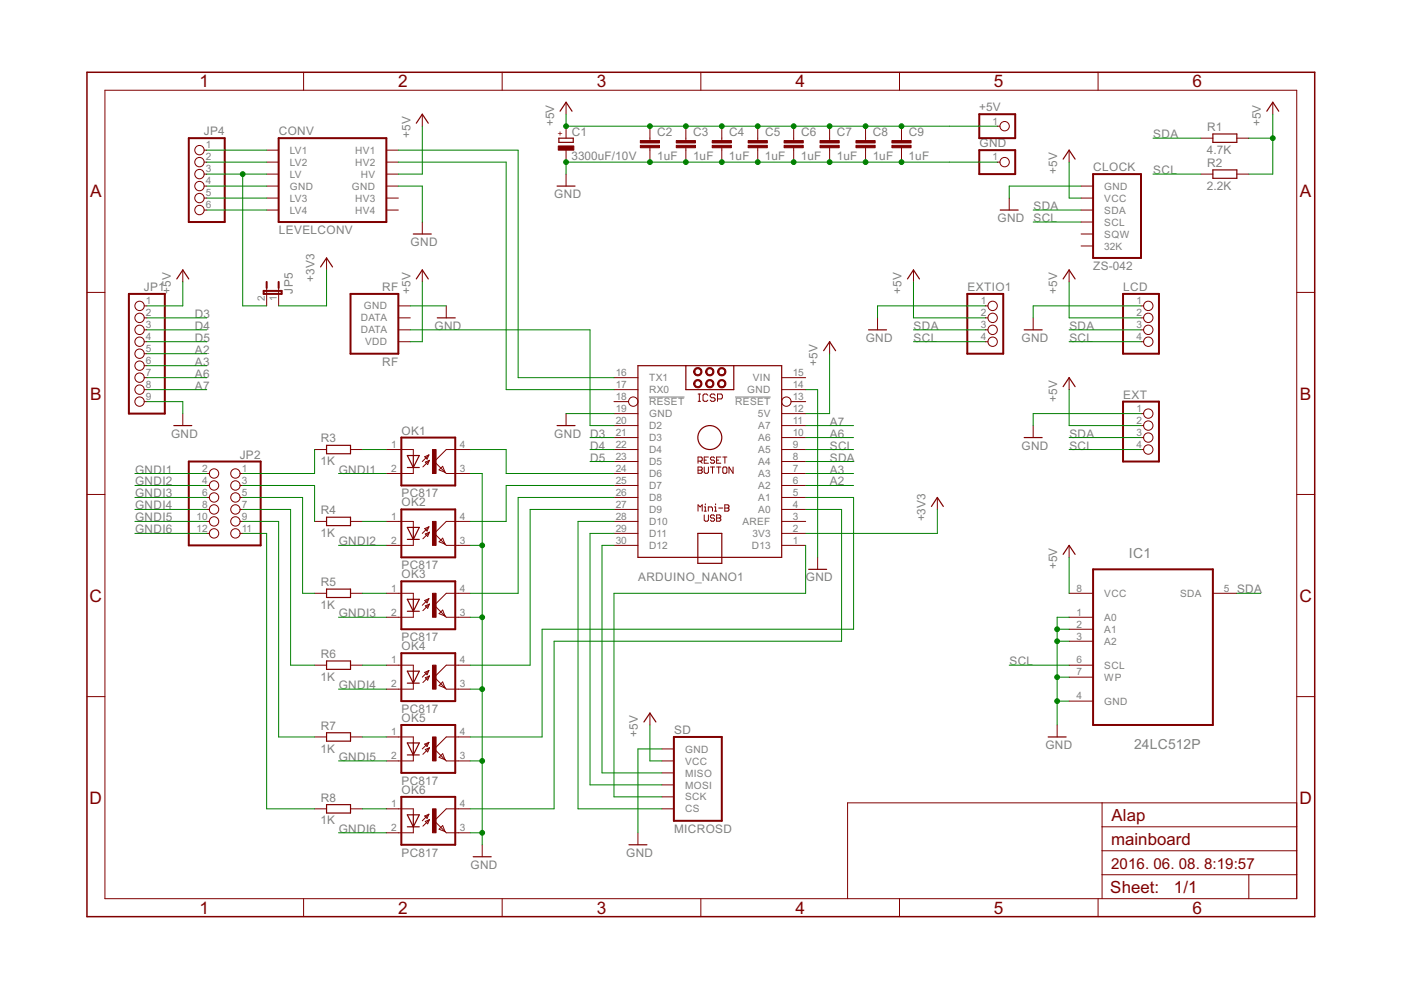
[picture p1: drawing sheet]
<svg xmlns="http://www.w3.org/2000/svg" width="297mm" height="210mm" viewBox="0 0 297 210" stroke-linecap="round" stroke-linejoin="round" font-family="sans-serif">
<path d="M137.6 84.2h7.5M155.9 84.2h7.5" fill="none" stroke="#808080" stroke-width=".21"/>
<g fill="none" stroke="#800000" stroke-width=".21">
<path d="M22.2 19.1h252.7v171.4h-252.7zM64.4 15.3v3.8M106.5 15.3v3.8M148.6 15.3v3.8M190.7 15.3v3.8M232.8 15.3v3.8M43.3 39.5h.5M43.3 31.8h.5M43.3 34.4h.5M43.3 36.9h.5M56.5 39.5h2.6M56.5 31.8h2.6"/>
<path d="M56.5 34.4h2.6M56.5 36.9h2.6M81.9 39.5h2.6M81.9 31.8h2.6M81.9 34.4h2.6M81.9 36.9h2.6M89.5 24.2v2.6M120 21.7v2.5M120 26.8v2.5M120 31.8v2.6M120 36.9v2.6M137.8 26.8v3"/>
<path d="M137.8 31.3v3.1M145.4 26.8v3M145.4 31.3v3.1M153 26.8v3M153 31.3v3.1M160.7 26.8v3M160.7 31.3v3.1M168.3 26.8v3M168.3 31.3v3.1M175.9 26.8v3M175.9 31.3v3.1M183.5 26.8v3"/>
<path d="M183.5 31.3v3.1M191.1 26.8v3M191.1 31.3v3.1M211.4 34.4h.6M211.4 26.8h.6M226.7 31.8v2.6M229.2 39.5h2.6M254.6 36.9h2.6M254.6 29.3h2.6M262.2 36.9h2.6M262.2 29.3h2.6M269.9 21.7v2.5"/>
<path d="M38.8 57.2v2.6M43.3 42h.5M43.3 44.5h.5M56.5 42h2.6M56.5 44.5h2.6M69.2 54.7v2.5M81.9 42h2.6M81.9 44.5h2.6M89.5 47.1v2.5M89.5 57.2v2.6M193.7 57.2v2.6M214 42v2.5"/>
<path d="M226.7 57.2v2.6M229.2 42h2.6M229.2 44.5h2.6M229.2 47.1h2.6M229.2 49.6h2.6M229.2 52.2h2.6M18.4 62h3.8M30.6 64.9h.5M30.6 67.4h.5M30.6 72.5h.5M30.6 69.9h.5M30.6 75h.5"/>
<path d="M30.6 77.5h.5M56.5 61v3.9M59.1 61v3.9M84.5 64.9h2.5M84.5 67.4h2.5M84.5 72.5h2.5M84.5 69.9h2.5M94.6 64.9v2.5M175.9 72.5v2.5M186.1 67.4v2.5M208.9 64.9h.6M208.9 67.4h.6"/>
<path d="M208.9 72.5h.6M208.9 69.9h.6M219.1 67.4v2.5M241.9 64.9h.6M241.9 67.4h.6M241.9 72.5h.6M241.9 69.9h.6M274.9 62h3.8M30.6 80.1h.5M30.6 82.6h.5M30.6 85.2h.5M38.8 87.7v2.5"/>
<path d="M66.7 95.3h2.5M74.3 95.3h2.6M81.9 95.3h5.7v1.3M87.6 99.1v1.3h-5.7M90 96.8l.9-.3-.3 .8zM90.2 98l.9-.4-.4 .9zM90.9 96.5l-1.4 1.4M91.1 97.6l-1.4 1.4M93.9 98.9l.5 1.2-1.3-.5zM99.7 95.3h-5.1l-2.5 2.6 2.5 2.5h5.1M120 87.7v2.5M130.2 80.1h5.1"/>
<path d="M130.2 82.6h5.1M130.2 85.2h3.1M130.2 87.7h5.1M130.2 90.2h5.1M130.2 92.8h5.1M130.2 95.3h5.1M130.2 97.9h5.1M148 97.8h.7l.2-.2v-.5l-.2-.2h-.7v1.3M148 99h.7l.2 .3-.2 .4 .2 .4-.2 .3h-.7zM148 99.7h.7M148 85.1h.5M148 83.5h.5"/>
<path d="M148.3 83.5v1.6M148.4 97.8l.5 .4M149.3 99v1.1l.2 .3h.5l.2-.3v-1.1M149.3 97.6h.5M150.1 83.8l-.3-.3h-.5l-.2 .3v1l.2 .3h.5l.3-.3M150.2 96.9h-.9v1.3h.9M150.6 99h.9M151.1 99v1.4M151.5 97.1l-.2-.2h-.5l-.2 .2 .2 .5h.5l.2 .2v.2l-.2 .2h-.5l-.2-.2M151.6 83.8l-.2-.3h-.5l-.3 .3v.3l.3 .2h.5l.2 .3v.2l-.2 .3h-.5l-.3-.3M151.9 97.6h.5M151.9 99h.9"/>
<path d="M152.1 84.6h.8l.3-.3v-.5l-.3-.3h-.8v1.6M152.4 99v1.4M152.8 96.9h-.9v1.3h.9M153.2 96.9h.9M153.5 99h.4l.2 .3v.8l-.2 .3h-.4l-.3-.3v-.8zM153.7 96.9v1.3M155.4 99v1.4l-.8-1.4v1.4M165.7 80.1h5.1M165.7 82.6h5.1M165.7 87.7h5.1M165.7 90.2h5.1M165.7 92.8h5.1"/>
<path d="M165.7 95.3h5.1M165.7 97.9h5.1M167.7 85.2h3.1M219.1 90.2v2.6M226.7 80.1v2.5M241.9 87.7h.6M241.9 90.2h.6M241.9 92.8h.6M241.9 95.3h.6M18.4 104.8h3.8M43.8 100.4h.6M43.8 102.9h.6"/>
<path d="M43.8 105.5h.6M43.8 108h.6M43.8 110.6h.6M43.8 113.1h.6M50.9 100.4h.6M50.9 102.9h.6M50.9 105.5h.6M50.9 108h.6M50.9 110.6h.6M50.9 113.1h.6M66.7 110.6h2.5M74.3 110.6h2.6"/>
<path d="M81.9 110.6h5.7v1.2M87.6 114.4v1.2h-5.7M90 112.1l.9-.4-.3 .9zM90.2 113.2l.9-.4-.4 .9zM90.9 111.7l-1.4 1.4M91.1 112.8l-1.4 1.4M93.9 114.1l.5 1.3-1.3-.5zM99.7 110.6h-5.1l-2.5 2.5 2.5 2.5h5.1M130.2 100.4h5.1M130.2 102.9h5.1M130.2 105.5h5.1M130.2 108h5.1"/>
<path d="M130.2 110.6h5.1M130.2 113.1h5.1M130.2 115.6h5.1M148 108.4v-1.4l.4 .5 .5-.5v1.4M149.3 107.5h.2v.9M149.3 108.4h.5M149.3 109.2v1.1l.2 .2h.5l.2-.2v-1.1M149.5 106.8v.2M150.2 108.4v-.9h.7l.2 .2v.7M151.5 107.5h.2v.9M151.5 108.4h.4M151.5 109.4l-.2-.2h-.5l-.2 .4 .2 .2h.5l.2 .5-.2 .2h-.5l-.2-.2"/>
<path d="M151.7 106.8v.2M151.9 109.2h.7l.2 .2-.2 .4 .2 .5-.2 .2h-.7zM151.9 109.8h.7M152.4 107.7h.8M153.7 107h.6l.3 .3-.3 .4 .3 .4-.3 .3h-.6zM153.7 107.7h.6M165.7 100.4h5.1M165.7 102.9h5.1M165.7 105.5h5.1M165.7 108h5.1M165.7 110.6h5.1M165.7 113.1h5.1"/>
<path d="M165.7 115.6h5.1M173.4 118.2v2.5M198.7 105.5v2.5M226.7 115.6v2.6M274.9 104.8h3.8M66.7 125.8h2.5M74.3 125.8h2.6M81.9 125.8h5.7v1.3M87.6 129.6v1.3h-5.7M90 127.3l.9-.4-.3 .9zM90.2 128.5l.9-.4-.4 .9zM90.9 126.9l-1.4 1.4"/>
<path d="M91.1 128.1l-1.4 1.4M93.9 129.3l.5 1.3-1.3-.5zM99.7 125.8h-5.1l-2.5 2.5 2.5 2.6h5.1M226.7 125.8h5.1M226.7 130.9h5.1M226.7 133.4h5.1M226.7 136h5.1M257.2 125.8h5M18.4 147.7h3.8M66.7 141h2.5M66.7 156.3h2.5M74.3 141h2.6"/>
<path d="M74.3 156.3h2.6M81.9 141h5.7v1.3M81.9 156.3h5.7v1.2M87.6 144.8v1.3h-5.7M90 142.6l.9-.4-.3 .9zM90 157.8l.9-.4-.3 .9zM90.2 143.7l.9-.4-.4 .9zM90.2 158.9l.9-.4-.4 .9zM90.9 142.2l-1.4 1.4M90.9 157.4l-1.4 1.4M91.1 143.3l-1.4 1.4M91.1 158.5l-1.4 1.4"/>
<path d="M93.9 144.6l.5 1.3-1.3-.5zM93.9 159.8l.5 1.3-1.3-.5zM99.7 141h-5.1l-2.5 2.6 2.5 2.5h5.1M99.7 156.3h-5.1l-2.5 2.5 2.5 2.5h5.1M137.8 151.2v2.5M140.3 158.8h2.6M224.1 153.7v2.6M226.7 141h5.1M226.7 143.6h5.1M226.7 148.7h5.1M274.9 147.7h3.8M66.7 171.5h2.5"/>
<path d="M74.3 171.5h2.6M81.9 171.5h5.7v1.3M87.6 160.1v1.2h-5.7M87.6 175.3v1.3h-5.7M90 173l.9-.4-.3 .9zM90.2 174.2l.9-.4-.4 .9zM90.9 172.6l-1.4 1.4M91.1 173.8l-1.4 1.4M93.9 175l.5 1.3-1.3-.5zM99.7 171.5h-5.1l-2.5 2.5 2.5 2.6h5.1M102.2 179.1v2.6M135.3 176.6v2.5"/>
<path d="M140.3 161.3h2.6M140.3 163.9h2.6M140.3 166.4h2.6M140.3 169h2.6M140.3 171.5h2.6M233.7 170.2v20.3M233.7 175.3h41.2M274.9 170.2h-95.2v20.3M64.4 190.5v3.9M106.5 190.5v3.9M148.6 190.5v3.9M190.7 190.5v3.9"/>
<path d="M232.8 190.5v3.9M233.7 185.5h41.2M233.7 180.4h41.2M264.8 185.5v5"/>
<circle cx="42.3" cy="36.9" r=".99"/>
<circle cx="42.3" cy="39.5" r=".99"/>
<circle cx="42.3" cy="34.4" r=".99"/>
<circle cx="42.3" cy="31.8" r=".99"/>
<circle cx="213" cy="26.8" r=".99"/>
<circle cx="213" cy="34.4" r=".99"/>
<circle cx="42.3" cy="42" r=".99"/>
<circle cx="42.3" cy="44.5" r=".99"/>
<circle cx="29.6" cy="64.9" r=".99"/>
<circle cx="29.6" cy="75" r=".99"/>
<circle cx="29.6" cy="69.9" r=".99"/>
<circle cx="29.6" cy="72.5" r=".99"/>
<circle cx="29.6" cy="67.4" r=".99"/>
<circle cx="29.6" cy="77.5" r=".99"/>
<circle cx="210.5" cy="64.9" r=".99"/>
<circle cx="210.5" cy="67.4" r=".99"/>
<circle cx="210.5" cy="72.5" r=".99"/>
<circle cx="210.5" cy="69.9" r=".99"/>
<circle cx="243.5" cy="64.9" r=".99"/>
<circle cx="243.5" cy="67.4" r=".99"/>
<circle cx="243.5" cy="69.9" r=".99"/>
<circle cx="243.5" cy="72.5" r=".99"/>
<circle cx="29.6" cy="85.2" r=".99"/>
<circle cx="29.6" cy="82.6" r=".99"/>
<circle cx="29.6" cy="80.1" r=".99"/>
<circle cx="134.3" cy="85.2" r=".99"/>
<circle cx="166.7" cy="85.2" r=".99"/>
<circle cx="243.5" cy="92.8" r=".99"/>
<circle cx="243.5" cy="90.2" r=".99"/>
<circle cx="243.5" cy="95.3" r=".99"/>
<circle cx="243.5" cy="87.7" r=".99"/>
<circle cx="45.4" cy="105.5" r=".99"/>
<circle cx="45.4" cy="108" r=".99"/>
<circle cx="45.4" cy="113.1" r=".99"/>
<circle cx="45.4" cy="110.6" r=".99"/>
<circle cx="45.4" cy="100.4" r=".99"/>
<circle cx="45.4" cy="102.9" r=".99"/>
<circle cx="49.9" cy="105.5" r=".99"/>
<circle cx="49.9" cy="113.1" r=".99"/>
<circle cx="49.9" cy="108" r=".99"/>
<circle cx="49.9" cy="100.4" r=".99"/>
<circle cx="49.9" cy="102.9" r=".99"/>
<circle cx="49.9" cy="110.6" r=".99"/>
</g>
<path d="M18.4 15.3h260.3v179.1h-260.3z" fill="none" stroke="#800000" stroke-width=".32"/>
<g fill="none" stroke="#800000" stroke-width=".25">
<path d="M88.3 26.1l1.2-1.9 1.3 1.9M118.1 39.5h3.8M118.5 29.3h3v.9h-3zM118.7 23.6l1.3-1.9 1.3 1.9M225.4 33.7l1.3-1.9 1.2 1.9M257.2 28.4h5v1.8h-5zM257.2 36h5v1.8h-5zM268.6 23.6l1.3-1.9 1.2 1.9M37.5 59.1l1.3-1.9 1.2 1.9M68 56.6l1.2-1.9 1.3 1.9M87.6 49.6h3.8M88.3 59.1l1.2-1.9 1.3 1.9"/>
<path d="M192.4 59.1l1.3-1.9 1.2 1.9M212.1 44.5h3.8M225.4 59.1l1.3-1.9 1.2 1.9M92.7 67.4h3.8M135.3 77.5h30.4v40.7h-30.4zM145.4 77.5v5.1h10.2v-5.1M174.6 74.4l1.3-1.9 1.3 1.9M184.1 69.9h3.9M217.1 69.9h3.9M36.9 90.2h3.8M69.2 94.4h5.1v1.8h-5.1zM86.4 96.6h2.5l-1.3 2.5z"/>
<path d="M86.4 99.1h2.5M87.6 96.6v2.5M118.1 90.2h3.8M217.1 92.8h3.9M225.4 82l1.3-1.9 1.2 1.9M69.2 109.7h5.1v1.7h-5.1zM86.4 111.8h2.5l-1.3 2.6zM86.4 114.4h2.5M87.6 111.8v2.6M148 113.1h5v6.3h-5zM197.5 107.4l1.2-1.9 1.3 1.9M225.4 117.5l1.3-1.9 1.2 1.9"/>
<path d="M69.2 124.9h5.1v1.8h-5.1zM86.4 127.1h2.5l-1.3 2.5zM86.4 129.6h2.5M87.6 127.1v2.5M171.4 120.7h3.9M69.2 140.1h5.1v1.8h-5.1zM69.2 155.4h5.1v1.7h-5.1zM86.4 142.3h2.5l-1.3 2.5zM86.4 144.8h2.5M86.4 157.5h2.5l-1.3 2.6zM87.6 142.3v2.5M87.6 157.5v2.6"/>
<path d="M136.5 153.1l1.3-1.9 1.3 1.9M222.2 156.3h3.8M69.2 170.6h5.1v1.8h-5.1zM86.4 160.1h2.5M86.4 172.8h2.5l-1.3 2.5zM86.4 175.3h2.5M87.6 172.8v2.5M133.3 179.1h3.9M100.3 181.7h3.8"/>
<circle cx="150.5" cy="92.8" r="2.54"/>
</g>
<g fill="#800000" stroke="#800000" stroke-width=".21">
<path d="M147.3 80.8a.88 .88 0 0 1 1.4 .1 .88 .88 0 0 1-.5 1.3 .88 .88 0 0 1-1.1-.9h.2a.64 .64 0 0 1 .9-.6 .64 .64 0 0 1 .2 1.1 .64 .64 0 0 1-1-.2l-.1-.3h-.2z" fill-rule="evenodd"/>
<path d="M149.8 78.3a.88 .88 0 0 1 1.4 0 .88 .88 0 0 1-.5 1.4 .88 .88 0 0 1-1.1-.9h.3a.63 .63 0 0 1 .8-.6 .63 .63 0 0 1 .2 1 .63 .63 0 0 1-1-.2v-.2h-.3z" fill-rule="evenodd"/>
<path d="M152.3 78.3a.88 .88 0 0 1 1.5 0 .88 .88 0 0 1-.5 1.4 .88 .88 0 0 1-1.2-.9h.3a.63 .63 0 0 1 .9-.6 .63 .63 0 0 1 .2 1 .63 .63 0 0 1-1.1-.2v-.2h-.3z" fill-rule="evenodd"/>
<path d="M147.3 78.3a.88 .88 0 0 1 1.4 0 .88 .88 0 0 1-.5 1.4 .88 .88 0 0 1-1.1-.9h.2a.64 .64 0 0 1 .9-.6 .64 .64 0 0 1 .2 1 .64 .64 0 0 1-1-.2l-.1-.2h-.2z" fill-rule="evenodd"/>
<path d="M152.3 80.8a.88 .88 0 0 1 1.5 .1 .88 .88 0 0 1-.5 1.3 .88 .88 0 0 1-1.2-.9h.3a.63 .63 0 0 1 .9-.6 .63 .63 0 0 1 .2 1.1 .63 .63 0 0 1-1.1-.2v-.3h-.3z" fill-rule="evenodd"/>
<path d="M149.8 80.8a.88 .88 0 0 1 1.4 .1 .88 .88 0 0 1-.5 1.3 .88 .88 0 0 1-1.1-.9h.3a.63 .63 0 0 1 .8-.6 .63 .63 0 0 1 .2 1.1 .63 .63 0 0 1-1-.2v-.3h-.3z" fill-rule="evenodd"/>
</g>
<g fill="none" stroke="#800000" stroke-width=".42">
<path d="M40 29.3h7.6v17.8h-7.6zM59.1 29.3h22.8v17.8h-22.8zM207.6 31.8h7.6v5.1h-7.6zM207.6 24.2h7.6v5.1h-7.6zM231.8 36.9h10.1v17.8h-10.1zM56.5 59.8v1.2M59.1 59.8v1.2M27.3 62.3h7.6v25.4h-7.6zM55.9 61.7h3.8v.6h-3.8zM74.3 62.3h10.2v12.7h-10.2zM205.1 62.3h7.6v12.7h-7.6zM238.1 62.3h7.6v12.7h-7.6z"/>
<path d="M40 97.9h15.3v17.7h-15.3zM85.1 92.8h11.4v10.1h-11.4zM238.1 85.2h7.6v12.7h-7.6zM85.1 108h11.4v10.2h-11.4zM85.1 123.3h11.4v10.1h-11.4zM85.1 138.5h11.4v10.2h-11.4zM231.8 120.7h25.4v33h-25.4zM85.1 153.7h11.4v10.2h-11.4zM142.9 156.3h10.1v17.7h-10.1zM85.1 169h11.4v10.1h-11.4z"/>
</g>
<g fill="#800000" stroke="#800000" stroke-width=".21">
<path d="M91.7 95.3h.8v5.1h-.8z"/>
<path d="M91.7 110.6h.8v5h-.8z"/>
<path d="M118.4 30.9h3.3v.9h-3.3z"/>
<path d="M143.4 30.8h4v.5h-4z"/>
<path d="M143.4 29.8h4v.5h-4z"/>
<path d="M151 30.8h4.1v.5h-4.1z"/>
<path d="M151 29.8h4.1v.5h-4.1z"/>
<path d="M158.6 30.8h4.1v.5h-4.1z"/>
<path d="M158.6 29.8h4.1v.5h-4.1z"/>
<path d="M166.2 30.8h4.1v.5h-4.1z"/>
<path d="M166.2 29.8h4.1v.5h-4.1z"/>
<path d="M91.7 125.8h.8v5.1h-.8z"/>
<path d="M91.7 141h.8v5.1h-.8z"/>
<path d="M91.7 156.3h.8v5h-.8z"/>
<path d="M91.7 171.5h.8v5.1h-.8z"/>
<path d="M173.9 30.8h4v.5h-4z"/>
<path d="M173.9 29.8h4v.5h-4z"/>
<path d="M135.8 30.8h4v.5h-4z"/>
<path d="M135.8 29.8h4v.5h-4z"/>
<path d="M181.5 30.8h4v.5h-4z"/>
<path d="M181.5 29.8h4v.5h-4z"/>
<path d="M189.1 30.8h4.1v.5h-4.1z"/>
<path d="M189.1 29.8h4.1v.5h-4.1z"/>
</g>
<g fill="none" stroke="#008000" stroke-width=".21">
<path d="M43.8 36.9h12.7M43.8 39.5h12.7M43.8 34.4h12.7M43.8 31.8h12.7M51.5 36.9v28h5M84.5 39.5h5v7.6M84.5 34.4h22.8v48.2h22.9M84.5 31.8h25.4v48.3h20.3M89.5 26.8v10.1h-5M120 24.2v2.6h91.4M211.4 34.4h-91.4v2.5M226.7 34.4v7.6h2.5"/>
<path d="M229.2 39.5h-15.2v2.5M244.5 29.3h10.1M244.5 36.9h10.1M264.8 29.3h5.1M269.9 24.2v12.7h-5.1M38.8 59.8v5.1h-7.7M43.8 44.5h12.7M43.8 42h12.7M69.2 57.2v7.7h-10.1M89.5 59.8v12.7h-2.5M193.7 59.8v7.6h15.2M219.1 44.5h10.1"/>
<path d="M219.1 47.1h10.1M226.7 59.8v7.6h15.2M31.1 69.9h12.7M31.1 72.5h12.7M31.1 67.4h12.7M31.1 75h12.7M31.1 77.5h12.7M87 69.9h38.1v20.3h5.1M87 64.9h7.6M175.9 75v12.7h-5.1M193.7 69.9h15.2M193.7 72.5h15.2"/>
<path d="M208.9 64.9h-22.8v2.5M226.7 69.9h15.2M226.7 72.5h15.2M241.9 64.9h-22.8v2.5M31.1 85.2h7.7v2.5M31.1 82.6h12.7M31.1 80.1h12.7M66.7 95.3v5.1h-15.2M76.9 95.3h5M99.7 95.3h7.6v5.1h22.9M120 87.7h10.2M125.1 97.9h5.1"/>
<path d="M125.1 92.8h5.1M125.1 95.3h5.1M170.8 97.9h10.2M170.8 92.8h10.2M170.8 95.3h10.2M170.8 90.2h10.2M170.8 82.6h2.6v35.6M226.7 92.8h15.2M226.7 95.3h15.2M226.7 82.6v7.6h15.2M241.9 87.7h-22.8v2.5M28.6 100.4h15.2"/>
<path d="M28.6 113.1h15.2M28.6 110.6h15.2M28.6 108h15.2M28.6 105.5h15.2M28.6 102.9h15.2M51.5 105.5h12.7v20.3h2.5M51.5 108h10.1v33h5.1M51.5 113.1h5v58.4h10.2M51.5 110.6h7.6v45.7h7.6M51.5 102.9h15.2v7.7M71.8 100.4h10.1M71.8 115.6h10.1"/>
<path d="M76.9 110.6h5M99.7 100.4h2.5v78.7M99.7 115.6h2.5M130.2 105.5h-20.3v20.3h-10.2M130.2 108h-17.8v33h-12.7M130.2 115.6h-2.6v48.3h12.7M130.2 113.1h-5.1v53.3h15.2M130.2 110.6h-7.6v60.9h17.7M130.2 102.9h-22.9v7.7h-7.6M170.8 115.6v10.2h-40.6v43.2h10.1M170.8 108h7.6v28h-60.9v35.5h-17.8M170.8 105.5h10.2v27.9h-66.1v22.9h-15.2"/>
<path d="M170.8 100.4h10.2M170.8 102.9h10.2M198.7 108v5.1h-27.9M226.7 118.2v7.6M71.8 130.9h10.1M76.9 125.8h5M99.7 130.9h2.5M224.1 136h2.6M224.1 133.4h2.6M226.7 130.9h-2.6v22.8M262.2 125.8h5.1M71.8 146.1h10.1"/>
<path d="M76.9 141h5M76.9 156.3h5M99.7 146.1h2.5M137.8 153.7v7.6h2.5M140.3 158.8h-5v17.8M214 141h12.7M224.1 148.7h2.6M224.1 143.6h2.6M71.8 161.3h10.1M71.8 176.6h10.1M76.9 171.5h5M99.7 161.3h2.5"/>
<path d="M99.7 176.6h2.5"/>
</g>
<g fill="#008000" stroke="#008000" stroke-width=".21">
<circle cx="269.9" cy="29.3" r=".51"/>
<circle cx="160.7" cy="26.8" r=".51"/>
<circle cx="153" cy="26.8" r=".51"/>
<circle cx="145.4" cy="26.8" r=".51"/>
<circle cx="120" cy="26.8" r=".51"/>
<circle cx="168.3" cy="26.8" r=".51"/>
<circle cx="175.9" cy="26.8" r=".51"/>
<circle cx="137.8" cy="26.8" r=".51"/>
<circle cx="183.5" cy="26.8" r=".51"/>
<circle cx="191.1" cy="26.8" r=".51"/>
<circle cx="224.1" cy="148.7" r=".51"/>
<circle cx="224.1" cy="136" r=".51"/>
<circle cx="224.1" cy="143.6" r=".51"/>
<circle cx="224.1" cy="133.4" r=".51"/>
<circle cx="120" cy="34.4" r=".51"/>
<circle cx="145.4" cy="34.4" r=".51"/>
<circle cx="153" cy="34.4" r=".51"/>
<circle cx="160.7" cy="34.4" r=".51"/>
<circle cx="137.8" cy="34.4" r=".51"/>
<circle cx="175.9" cy="34.4" r=".51"/>
<circle cx="168.3" cy="34.4" r=".51"/>
<circle cx="183.5" cy="34.4" r=".51"/>
<circle cx="191.1" cy="34.4" r=".51"/>
<circle cx="102.2" cy="176.6" r=".51"/>
<circle cx="102.2" cy="161.3" r=".51"/>
<circle cx="102.2" cy="146.1" r=".51"/>
<circle cx="102.2" cy="130.9" r=".51"/>
<circle cx="102.2" cy="115.6" r=".51"/>
<circle cx="51.5" cy="36.9" r=".51"/>
</g>
<g font-size="4.1" fill="#800000">
<text x="42.3" y="18.5">1</text>
<text x="84.4" y="18.5">2</text>
<text x="126.5" y="18.5">3</text>
<text x="168.6" y="18.5">4</text>
<text x="210.7" y="18.5">5</text>
<text x="252.9" y="18.5">6</text>
<text x="19.1" y="41.9">A</text>
<text x="275.6" y="41.9">A</text>
<text x="19.1" y="84.7">B</text>
<text x="275.6" y="84.7">B</text>
<text x="19" y="127.6">C</text>
<text x="275.5" y="127.6">C</text>
<text x="19" y="170.4">D</text>
<text x="275.5" y="170.4">D</text>
<text x="42.3" y="193.7">1</text>
<text x="84.4" y="193.7">2</text>
<text x="126.5" y="193.7">3</text>
<text x="168.6" y="193.7">4</text>
<text x="210.7" y="193.7">5</text>
<text x="252.9" y="193.7">6</text>
</g>
<g font-size="4" fill="#800000">
<text x="235.6" y="179.1">mainboard</text>
<text x="235.6" y="174">Alap</text>
<text x="235.4" y="189.4">Sheet:</text>
<text x="248.9" y="189.3">1/1</text>
</g>
<text font-size="3.6" fill="#800000" x="235.6" y="184.2">2016. 06. 08. 8:19:57</text>
<g font-size="3.3" fill="#808080">
<text x="239.4" y="118.2">IC1</text>
<text x="240.5" y="158.8">24LC512P</text>
</g>
<g font-size="2.8" fill="#808080">
<text x="207.6" y="23.6">+5V</text>
<text x="43.2" y="28.7">JP4</text>
<text x="59.1" y="28.7">CONV</text>
<text x="87" y="29.3" transform="rotate(-90 87 29.3)">+5V</text>
<text x="117.5" y="26.8" transform="rotate(-90 117.5 26.8)">+5V</text>
<text x="121.2" y="28.8">C1</text>
<text x="139.4" y="28.9">C2</text>
<text x="147" y="28.9">C3</text>
<text x="154.6" y="28.9">C4</text>
<text x="162.2" y="28.9">C5</text>
<text x="169.8" y="28.9">C6</text>
<text x="177.5" y="28.9">C7</text>
<text x="185.1" y="28.9">C8</text>
<text x="192.7" y="28.9">C9</text>
<text x="244.5" y="29.3">SDA</text>
<text x="255.9" y="27.8">R1</text>
<text x="267.3" y="26.8" transform="rotate(-90 267.3 26.8)">+5V</text>
<text x="121.2" y="33.9">3300uF/10V</text>
<text x="139.3" y="34">1uF</text>
<text x="146.9" y="34">1uF</text>
<text x="154.6" y="34">1uF</text>
<text x="162.2" y="34">1uF</text>
<text x="169.8" y="34">1uF</text>
<text x="177.4" y="34">1uF</text>
<text x="185" y="34">1uF</text>
<text x="192.6" y="34">1uF</text>
<text x="207.7" y="31.2">GND</text>
<text x="255.9" y="32.6">4.7K</text>
<text x="255.9" y="35.4">R2</text>
<text x="117.5" y="42">GND</text>
<text x="224.1" y="36.9" transform="rotate(-90 224.1 36.9)">+5V</text>
<text x="231.8" y="36.3">CLOCK</text>
<text x="244.5" y="36.9">SCL</text>
<text x="255.9" y="40.2">2.2K</text>
<text x="211.5" y="47.1">GND SCL</text>
<text x="219.1" y="44.5">SDA</text>
<text x="59.1" y="49.6">LEVELCONV</text>
<text x="87" y="52.1">GND</text>
<text x="66.7" y="59.8" transform="rotate(-90 66.7 59.8)">+3V3</text>
<text x="231.8" y="57.2">ZS-042</text>
<text x="30.5" y="61.7">JP1</text>
<text x="36.2" y="62.3" transform="rotate(-90 36.2 62.3)">+5V</text>
<text x="62.1" y="62.3" transform="rotate(-90 62.1 62.3)">JP5</text>
<text x="81" y="61.7">RF</text>
<text x="87" y="62.3" transform="rotate(-90 87 62.3)">+5V</text>
<text x="191.1" y="62.3" transform="rotate(-90 191.1 62.3)">+5V</text>
<text x="205.1" y="61.7">EXTIO1</text>
<text x="224.1" y="62.3" transform="rotate(-90 224.1 62.3)">+5V</text>
<text x="238.2" y="61.7">LCD</text>
<text x="41.3" y="69.9">D4</text>
<text x="41.3" y="67.4">D3</text>
<text x="92.1" y="69.9">GND</text>
<text x="193.7" y="69.9">SDA</text>
<text x="226.7" y="69.9">SDA</text>
<text x="41.3" y="75">A2</text>
<text x="41.3" y="77.5">A3</text>
<text x="41.3" y="72.5">D5</text>
<text x="81" y="77.5">RF</text>
<text x="173.3" y="77.5" transform="rotate(-90 173.3 77.5)">+5V</text>
<text x="183.6" y="72.5">GND</text>
<text x="193.7" y="72.5">SCL</text>
<text x="216.6" y="72.5">GND</text>
<text x="226.7" y="72.5">SCL</text>
<text x="41.3" y="80.1">A6</text>
<text x="41.3" y="82.6">A7</text>
<text x="224.1" y="85.2" transform="rotate(-90 224.1 85.2)">+5V</text>
<text x="238.2" y="84.5">EXT</text>
<text x="36.3" y="92.8">GND</text>
<text x="68" y="93.8">R3</text>
<text x="85.1" y="92.1">OK1</text>
<text x="117.5" y="92.8">GND D3</text>
<text x="125.1" y="95.3">D4</text>
<text x="175.9" y="95.3">SCL</text>
<text x="175.9" y="92.8">A6</text>
<text x="175.9" y="90.2">A7</text>
<text x="216.6" y="95.3">GND</text>
<text x="226.7" y="92.8">SDA</text>
<text x="226.7" y="95.3">SCL</text>
<text x="28.6" y="100.4">GNDI1</text>
<text x="50.8" y="97.2">JP2</text>
<text x="68" y="98.6">1K</text>
<text x="71.8" y="100.4">GNDI1</text>
<text x="125.1" y="97.9">D5</text>
<text x="175.9" y="97.9">SDA</text>
<text x="175.9" y="100.4">A3</text>
<text x="28.6" y="102.9">GNDI2</text>
<text x="28.6" y="105.5">GNDI3</text>
<text x="85.1" y="105.5">PC817</text>
<text x="85.1" y="107.4">OK2</text>
<text x="175.9" y="102.9">A2</text>
<text x="28.6" y="108">GNDI4</text>
<text x="28.6" y="110.6">GNDI5</text>
<text x="28.6" y="113.1">GNDI6</text>
<text x="68" y="113.9">1K</text>
<text x="68" y="109.1">R4</text>
<text x="196.2" y="110.6" transform="rotate(-90 196.2 110.6)">+3V3</text>
<text x="71.8" y="115.6">GNDI2</text>
<text x="68" y="124.3">R5</text>
<text x="85.1" y="120.7">PC817</text>
<text x="85.1" y="122.6">OK3</text>
<text x="135.3" y="123.3">ARDUINO_NANO1</text>
<text x="170.9" y="123.3">GND</text>
<text x="224.1" y="120.7" transform="rotate(-90 224.1 120.7)">+5V</text>
<text x="262.3" y="125.8">SDA</text>
<text x="68" y="129.1">1K</text>
<text x="71.8" y="130.9">GNDI3</text>
<text x="85.1" y="135.9">PC817</text>
<text x="85.1" y="137.9">OK4</text>
<text x="68" y="139.5">R6</text>
<text x="214" y="141">SCL</text>
<text x="68" y="144.3">1K</text>
<text x="71.8" y="146.1">GNDI4</text>
<text x="68" y="154.8">R7</text>
<text x="85.1" y="151.2">PC817</text>
<text x="85.1" y="153.1">OK5</text>
<text x="142.9" y="155.6">SD</text>
<text x="68" y="159.6">1K</text>
<text x="71.8" y="161.3">GNDI5</text>
<text x="135.3" y="156.3" transform="rotate(-90 135.3 156.3)">+5V</text>
<text x="221.6" y="158.8">GND</text>
<text x="85.1" y="166.4">PC817</text>
<text x="68" y="170">R8</text>
<text x="85.1" y="168.3">OK6</text>
<text x="68" y="174.8">1K</text>
<text x="71.8" y="176.6">GNDI6</text>
<text x="142.9" y="176.6">MICROSD</text>
<text x="85.1" y="181.7">PC817</text>
<text x="99.7" y="184.2">GND</text>
<text x="132.8" y="181.7">GND</text>
</g>
<g font-size="2.4" fill="#808080">
<text x="210.5" y="26.4">1</text>
<text x="43.6" y="31.5">1</text>
<text x="43.6" y="34">2</text>
<text x="61.4" y="32.6">LV1</text>
<text x="61.4" y="35.1">LV2</text>
<text x="75.3" y="35.1">HV2</text>
<text x="75.3" y="32.6">HV1</text>
<text x="210.5" y="34">1</text>
<text x="43.6" y="36.6">3</text>
<text x="43.6" y="39.1">4</text>
<text x="43.6" y="41.6">5</text>
<text x="61.4" y="37.7">LV</text>
<text x="61.4" y="40.2">GND</text>
<text x="74.6" y="40.2">GND</text>
<text x="76.5" y="37.7">HV</text>
<text x="234.1" y="40.2">GND</text>
<text x="43.6" y="44.2">6</text>
<text x="61.4" y="42.8">LV3</text>
<text x="61.4" y="45.3">LV4</text>
<text x="75.3" y="45.3">HV4</text>
<text x="75.3" y="42.8">HV3</text>
<text x="234.1" y="42.8">VCC</text>
<text x="234.1" y="45.3">SDA</text>
<text x="234.1" y="47.8">SCL</text>
<text x="234.1" y="52.9">32K</text>
<text x="234.1" y="50.4">SQW</text>
<text x="30.9" y="64.5">1</text>
<text x="56.2" y="63.8" transform="rotate(-90 56.2 63.8)">2</text>
<text x="58.7" y="63.8" transform="rotate(-90 58.7 63.8)">1</text>
<text x="77.1" y="65.6">GND</text>
<text x="207.9" y="64.5">1</text>
<text x="240.9" y="64.5">1</text>
<text x="30.9" y="67">2</text>
<text x="30.9" y="69.6">3</text>
<text x="76.5" y="68.1">DATA</text>
<text x="76.5" y="70.7">DATA</text>
<text x="207.9" y="67">2</text>
<text x="207.9" y="69.6">3</text>
<text x="240.9" y="67">2</text>
<text x="240.9" y="69.6">3</text>
<text x="30.9" y="72.1">4</text>
<text x="30.9" y="74.6">5</text>
<text x="30.9" y="77.2">6</text>
<text x="77.4" y="73.2">VDD</text>
<text x="207.9" y="72.1">4</text>
<text x="240.9" y="72.1">4</text>
<text x="30.9" y="79.7">7</text>
<text x="30.9" y="82.3">8</text>
<text x="130.5" y="79.7">16</text>
<text x="130.5" y="82.3">17</text>
<text x="137.6" y="80.8">TX1</text>
<text x="137.6" y="83.4">RX0</text>
<text x="158.4" y="83.4">GND</text>
<text x="159.6" y="80.8">VIN</text>
<text x="168.1" y="82.3">14</text>
<text x="168.1" y="79.7">15</text>
<text x="30.9" y="84.8">9</text>
<text x="130.5" y="84.8">18</text>
<text x="130.5" y="87.3">19</text>
<text x="130.5" y="89.9">20</text>
<text x="137.6" y="85.9">RESET</text>
<text x="137.6" y="88.5">GND</text>
<text x="155.9" y="85.9">RESET</text>
<text x="160.7" y="88.5">5V</text>
<text x="168.1" y="89.9">11</text>
<text x="168.1" y="87.3">12</text>
<text x="168.1" y="84.8">13</text>
<text x="240.9" y="87.3">1</text>
<text x="240.9" y="89.9">2</text>
<text x="82.9" y="95">1</text>
<text x="97.5" y="95">4</text>
<text x="130.5" y="92.4">21</text>
<text x="130.5" y="95">22</text>
<text x="137.6" y="91">D2</text>
<text x="137.6" y="93.5">D3</text>
<text x="160.7" y="93.5">A6</text>
<text x="160.7" y="91">A7</text>
<text x="168.1" y="95">9</text>
<text x="168.1" y="92.4">10</text>
<text x="240.9" y="92.4">3</text>
<text x="240.9" y="95">4</text>
<text x="42.8" y="100">2</text>
<text x="51.2" y="100">1</text>
<text x="82.9" y="100">2</text>
<text x="97.5" y="100">3</text>
<text x="130.5" y="97.5">23</text>
<text x="130.5" y="100">24</text>
<text x="137.6" y="96.1">D4</text>
<text x="137.6" y="98.6">D5</text>
<text x="137.6" y="101.2">D6</text>
<text x="160.7" y="101.2">A3</text>
<text x="160.7" y="98.6">A4</text>
<text x="160.7" y="96.1">A5</text>
<text x="168.1" y="100">7</text>
<text x="168.1" y="97.5">8</text>
<text x="42.8" y="102.6">4</text>
<text x="42.8" y="105.1">6</text>
<text x="42.8" y="107.7">8</text>
<text x="51.2" y="102.6">3</text>
<text x="51.2" y="105.1">5</text>
<text x="51.2" y="107.7">7</text>
<text x="130.5" y="102.6">25</text>
<text x="130.5" y="105.1">26</text>
<text x="130.5" y="107.7">27</text>
<text x="137.6" y="103.7">D7</text>
<text x="137.6" y="106.2">D8</text>
<text x="160.7" y="106.2">A1</text>
<text x="160.7" y="103.7">A2</text>
<text x="168.1" y="107.7">4</text>
<text x="168.1" y="105.1">5</text>
<text x="168.1" y="102.6">6</text>
<text x="41.7" y="110.2">10</text>
<text x="41.7" y="112.7">12</text>
<text x="51.2" y="110.2">9</text>
<text x="51.2" y="112.7">11</text>
<text x="82.9" y="110.2">1</text>
<text x="97.5" y="110.2">4</text>
<text x="130.5" y="110.2">28</text>
<text x="130.5" y="112.7">29</text>
<text x="137.6" y="108.8">D9</text>
<text x="137.6" y="111.3">D10</text>
<text x="137.6" y="113.9">D11</text>
<text x="157.4" y="111.3">AREF</text>
<text x="159.5" y="113.9">3V3</text>
<text x="160.7" y="108.8">A0</text>
<text x="168.1" y="112.7">2</text>
<text x="168.1" y="110.2">3</text>
<text x="82.9" y="115.3">2</text>
<text x="97.5" y="115.3">3</text>
<text x="130.5" y="115.3">30</text>
<text x="137.6" y="116.4">D12</text>
<text x="159.4" y="116.4">D13</text>
<text x="168.1" y="115.3">1</text>
<text x="82.9" y="125.4">1</text>
<text x="97.5" y="125.4">4</text>
<text x="228.2" y="125.4">8</text>
<text x="259.5" y="125.4">5</text>
<text x="82.9" y="130.5">2</text>
<text x="97.5" y="130.5">3</text>
<text x="228.2" y="130.5">1</text>
<text x="234.1" y="126.6">VCC</text>
<text x="234.1" y="131.6">A0</text>
<text x="250.2" y="126.6">SDA</text>
<text x="228.2" y="133.1">2</text>
<text x="228.2" y="135.6">3</text>
<text x="234.1" y="134.2">A1</text>
<text x="234.1" y="136.7">A2</text>
<text x="82.9" y="140.7">1</text>
<text x="97.5" y="140.7">4</text>
<text x="228.2" y="140.7">6</text>
<text x="228.2" y="143.2">7</text>
<text x="234.1" y="141.8">SCL</text>
<text x="82.9" y="145.7">2</text>
<text x="97.5" y="145.7">3</text>
<text x="228.2" y="148.3">4</text>
<text x="234.1" y="144.3">WP</text>
<text x="234.1" y="149.4">GND</text>
<text x="82.9" y="155.9">1</text>
<text x="97.5" y="155.9">4</text>
<text x="82.9" y="161">2</text>
<text x="97.5" y="161">3</text>
<text x="145.2" y="159.6">GND</text>
<text x="145.2" y="162.1">VCC</text>
<text x="145.2" y="164.6">MISO</text>
<text x="145.2" y="167.2">MOSI</text>
<text x="82.9" y="171.1">1</text>
<text x="97.5" y="171.1">4</text>
<text x="145.2" y="169.7">SCK</text>
<text x="145.2" y="172.3">CS</text>
<text x="82.9" y="176.2">2</text>
<text x="97.5" y="176.2">3</text>
</g>
<text font-size="2" fill="#800000" x="119.4" y="28.9" transform="rotate(-90 119.4 28.9)">+</text>
</svg>
